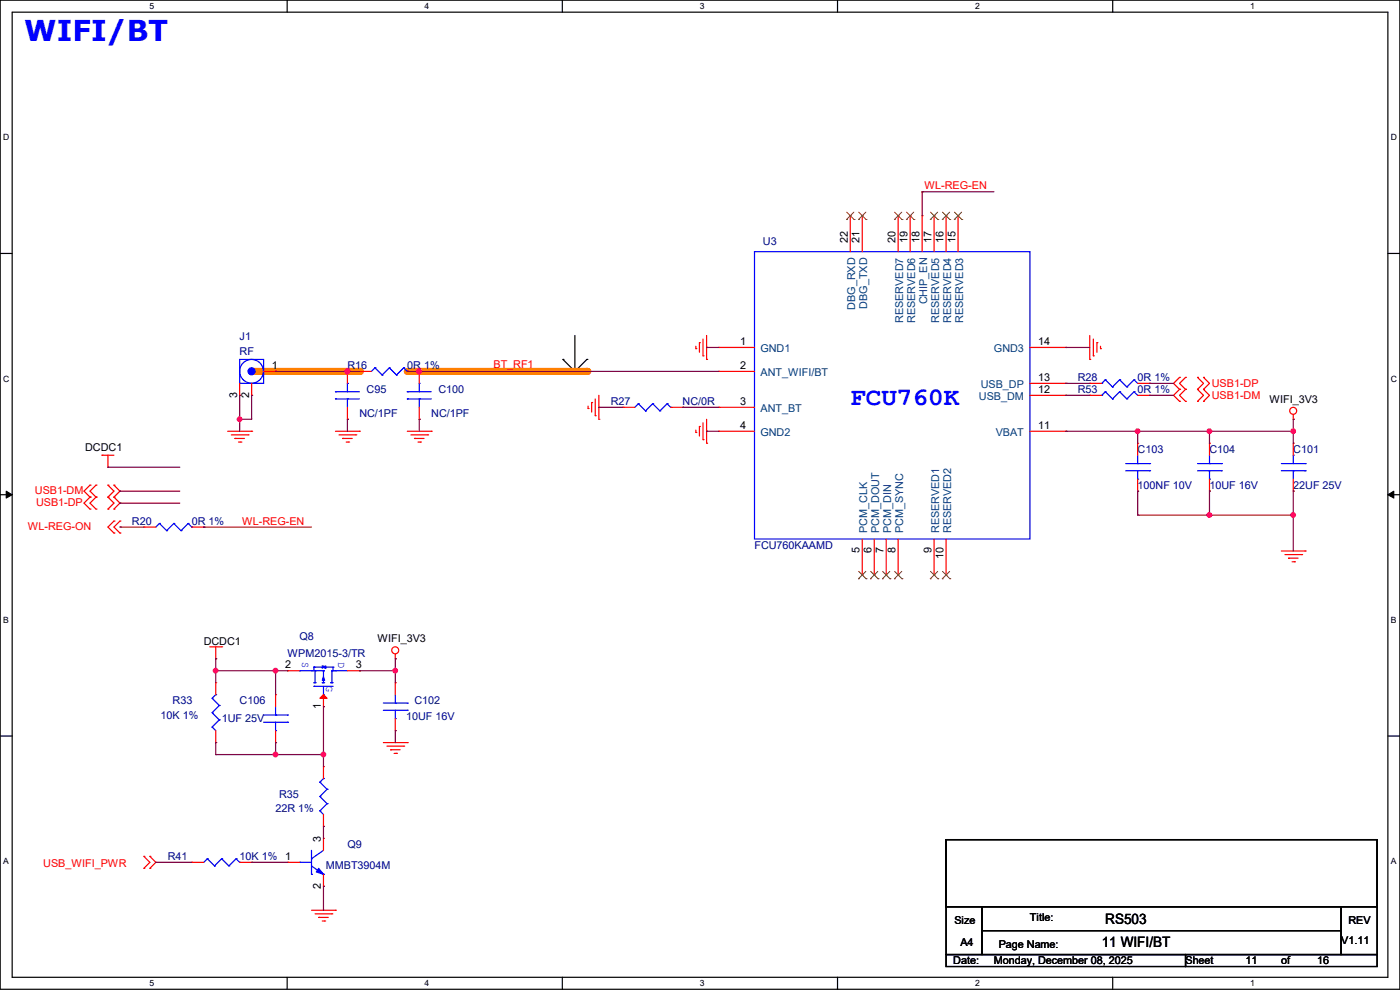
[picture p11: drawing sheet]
<svg xmlns="http://www.w3.org/2000/svg" width="297mm" height="210mm" viewBox="0 0 297 210" stroke-linecap="round" stroke-linejoin="round" font-family="sans-serif">
<g fill="none" stroke="#000" stroke-width=".25">
<path d="M0 0h297v209.8h-297zM2.6 2.6h291.8v204.7h-291.8zM60.9 0v2.6M119.3 0v2.6M177.7 0v2.6M236.1 0v2.6M0 53.8h2.6M294.4 53.8h2.6M119.4 76.2h.1M119.4 76.2l2.6 2.6M122 78.8h.1M122 71.2v7.6"/>
<path d="M124.5 76.2h.1M124.5 76.2l-2.5 2.6M0 104.9h2.6M294.4 104.9h2.6M0 156.1h2.6M294.4 156.1h2.6M60.9 207.3v2.5M119.3 207.3v2.5M177.7 207.3v2.5M236.1 207.3v2.5"/>
</g>
<path d="M1.3 104.2l1.3 .7-1.3 .8zM294.4 104.9l1.3-.7v1.5z" fill="#000"/>
<path d="M1.3 104.2l1.3 .7-1.3 .8zM294.4 104.9l1.3-.7v1.5z" fill="none" stroke="#000" stroke-width=".21"/>
<path d="M53.4 78.8h22.8" fill="none" stroke="#ff8000" stroke-width="1.5"/>
<circle cx="76.2" cy="78.8" r=".76" fill="#ff8000"/>
<path d="M86.4 78.8h38.1" fill="none" stroke="#ff8000" stroke-width="1.5"/>
<circle cx="124.5" cy="78.8" r=".76" fill="#ff8000"/>
<g fill="none" stroke="#f00" stroke-width=".25">
<path d="M76.2 78.8h.1M76.2 78.8h2.6M86.4 78.8h2.5M88.9 78.8h.1M147.6 74h.1M147.6 73.4v.6M148.4 72.7h.1M148.4 72.7v2M149.1 75.5h.1M149.1 71.9v3.6M149.9 76.2h.1M149.9 71.2v5"/>
<path d="M231.2 76.2h.1M231.2 71.2v5M231.9 75.5h.1M231.9 71.9v3.6M232.7 72.7h.1M232.7 72.7v2M233.5 74h.1M233.5 73.4v.6M21.6 96.6h.1M21.6 96.6h2.6M22.9 99.1h.1M22.9 96.6v2.5"/>
<path d="M48.3 91.5h5.1M49.1 92.2h3.5M49.8 93h.1M49.8 93h2.1M50.6 93.8h.5M51.1 93.8h.1M52.6 92.2h.1M53.4 91.5h.1M71.2 91.5h5M71.9 92.2h3.6M72.7 93h.1M72.7 93h2"/>
<path d="M73.4 93.8h.6M74 93.8h.1M75.5 92.2h.1M76.2 91.5h.1M86.4 91.5h5.1M87.2 92.2h3.5M87.9 93h.1M87.9 93h2.1M88.7 93.8h.5M89.2 93.8h.1M90.7 92.2h.1M91.5 91.5h.1"/>
<path d="M124.8 86.7h.1M124.8 86.1v.6M125.5 85.4h.1M125.5 85.4v2M126.3 88.2h.1M126.3 84.6v3.6M127 88.9h.1M127 83.9v5M147.6 91.7h.1M147.6 91.2v.5M148.4 90.5h.1M148.4 90.5v2"/>
<path d="M149.1 93.3h.1M149.1 89.7v3.6M149.9 94h.1M149.9 88.9v5.1M250.2 80.1h.1M250.2 82.6h.1M250.2 85.1h.1M250.2 80.1l-1.2 1.2 1.2 1.3M250.2 82.6l-1.2 1.3 1.2 1.2M251.5 82.6h.1M251.5 80.1h.1M251.5 85.1h.1"/>
<path d="M251.5 80.1l-1.3 1.2 1.3 1.3M251.5 82.6l-1.3 1.3 1.3 1.2M254 82.6h.1M254 80.1h.1M254 85.1h.1M254 80.1l1.3 1.2-1.3 1.3M254 82.6l1.3 1.3-1.3 1.2M255.3 82.6h.1M255.3 80.1h.1M255.3 85.1h.1M255.3 80.1l1.3 1.2-1.3 1.3M255.3 82.6l1.3 1.3-1.3 1.2"/>
<path d="M274.4 88.9h.1M274.4 87.9v1M19.1 105.5h.1M19.1 108h.1M19.1 102.9h.1M19.1 105.5l-1.3 1.2 1.3 1.3M19.1 102.9l-1.3 1.3 1.3 1.3M20.4 105.5h.1M20.4 108h.1M20.4 102.9h.1M20.4 105.5l-1.3 1.2 1.3 1.3M20.4 102.9l-1.3 1.3 1.3 1.3"/>
<path d="M22.9 105.5h.1M22.9 108h.1M22.9 102.9h.1M22.9 105.5l1.3 1.2-1.3 1.3M22.9 102.9l1.3 1.3-1.3 1.3M24.2 110.5h.1M24.2 113.1h.1M24.2 108h.1M24.2 105.5h.1M24.2 102.9h.1M24.2 110.5l-1.3 1.3 1.3 1.3M24.2 105.5l1.2 1.2-1.2 1.3"/>
<path d="M24.2 102.9l1.2 1.3-1.2 1.3M25.4 110.5h.1M25.4 113.1h.1M25.4 110.5l-1.2 1.3 1.2 1.3M271.8 116.9h5.1M272.6 117.6h3.5M273.3 118.4h.1M273.3 118.4h2.1M274.1 119.2h.5M274.6 119.2h.1M276.1 117.6h.1M276.9 116.9h.1"/>
<path d="M44.5 137.2h2.5M45.8 139.7h.1M45.8 137.2v2.5M47 137.2h.1M83.9 139.7h.1M83.9 138.7v1M81.3 157.5h5.1M82.1 158.3h3.5M82.8 159h.1M82.8 159h2.1M83.6 159.8h.5M84.1 159.8h.1"/>
<path d="M85.6 158.3h.1M86.4 157.5h.1M30.5 181.7h.1M30.5 184.2h.1M30.5 181.7l1.3 1.2-1.3 1.3M31.8 184.2h.1M31.8 181.7h.1M31.8 181.7l1.3 1.2-1.3 1.3M66.1 193.1h5.1M66.8 193.8h3.6M67.6 194.6h.1M67.6 194.6h2"/>
<path d="M68.4 195.4h.5M68.9 195.4h.1M70.4 193.8h.1M71.2 193.1h.1"/>
<circle cx="274.3" cy="87.1" r=".74"/>
<circle cx="83.8" cy="137.9" r=".74"/>
</g>
<path d="M200.7 178.1h91.4v14.2h-91.4zM200.7 192.3h7.6v10.2h-7.6zM208.3 192.3h76.2v5.1h-76.2zM208.3 197.4h76.2v5.1h-76.2zM284.5 192.3h7.6v10.2h-7.6zM200.7 202.5h50.8v2.5h-50.8zM251.5 202.5h40.6v2.5h-40.6z" fill="none" stroke="#000" stroke-width=".25"/>
<g fill="none" stroke="#00f" stroke-width=".25">
<path d="M79.5 78h.1M79.5 78l-.7 .8M79.5 78l1.6 1.5M81.1 79.5h.1M82.6 78h.1M82.6 78l-1.5 1.5M82.6 78l1.5 1.5M84.1 79.5h.1M85.6 78h.1M85.6 78l-1.5 1.5M85.6 78l.8 .8M86.4 78.8h.1"/>
<path d="M63.5 142.3h.1M63.5 142.3h5.1M66.1 142.3h.1M66.6 141.5h.1M66.6 144.8h.1M66.6 145.6h.1M66.6 141.5v.8M66.6 141.5h1.8M66.6 144.8h.5M66.6 145.6h4.1M66.8 142.3h.1M66.8 142.3v2.5"/>
<path d="M68.4 144.8h.1M68.4 141.3h.1M68.4 144.8h.5M68.4 141.3v.5M68.6 147.4h.1M68.6 142.3h.1M68.6 142.3v1.3M68.6 145.6v1.8M69.1 141.5h1.6M70.1 144.8h.1M70.1 144.8h.6M70.4 142.3h.1"/>
<path d="M70.4 144.8h.1M70.4 142.3h3.3M70.4 142.3v2.5M70.7 141.5h.1M70.7 142.3h.1M70.7 141.5v.8M71.2 142.3h.1"/>
</g>
<path d="M68.4 141.5l.7-.2v.5z" fill-rule="evenodd" fill="#00f"/>
<path d="M68.4 141.5l.7-.2v.5z" fill="none" stroke="#00f" stroke-width=".25"/>
<path d="M68.6 143.6l.3 .7h-.5z" fill-rule="evenodd" fill="#00f"/>
<path d="M68.6 143.6l.3 .7h-.5zM68.6 144.3h.1M68.6 144.3v.5" fill="none" stroke="#00f" stroke-width=".25"/>
<path d="M68.6 147.4l.8 .7h-1.5z" fill="#f00"/>
<g fill="none" stroke="#f00" stroke-width=".25">
<path d="M180.4 45.8h.1M180.4 45.8v7.6M182.9 45.8h.1M182.9 45.8v7.6M190.5 45.8h.1M190.5 45.8v7.6M193.1 45.8h.1M193.1 45.8v7.6M195.6 45.8h.1M195.6 45.8v7.6M198.2 45.8h.1M198.2 45.8v7.6"/>
<path d="M200.7 45.8h.1M200.7 45.8v7.6M203.2 45.8h.1M203.2 45.8v7.6M73.7 78.8h.1M73.7 78.8v2.5M88.9 78.8h.1M88.9 78.8v2.5M152.4 73.7h.1M152.4 78.8h.1M152.4 73.7h7.7M152.4 78.8h7.7"/>
<path d="M218.5 73.7h7.6M226.1 73.7h.1M73.7 88.9h.1M73.7 86.4v2.5M88.9 88.9h.1M88.9 86.4v2.5M152.4 86.4h.1M152.4 91.5h.1M152.4 86.4h7.7M152.4 91.5h7.7M218.5 91.5h7.6M218.5 83.9h7.6"/>
<path d="M218.5 81.3h7.6M226.1 91.5h.1M226.1 83.9h.1M226.1 81.3h.1M274.4 94h.1M274.4 94v2.6M182.9 114.3v7.7M185.5 114.3v7.7M188 114.3v7.7M190.5 114.3v7.7M198.2 114.3v7.7M200.7 114.3v7.7"/>
<path d="M274.4 104.2h.1M274.4 101.6v2.6M182.9 122h.1M185.5 122h.1M188 122h.1M190.5 122h.1M198.2 122h.1M200.7 122h.1M45.8 157.5h.1M45.8 144.8h.1M45.8 144.8v2.6M45.8 155v2.5"/>
<path d="M61 142.3h.1M61 142.3h2.5M68.6 147.4l.8 .7h-1.5zM68.6 149.9h.1M68.6 147.4v2.5M73.7 142.3h2.5M76.2 142.3h.1M68.6 175.3h.1M68.6 162.6h.1M68.6 162.6v2.5M68.6 172.8v2.5M40.7 182.9h.1"/>
<path d="M40.7 182.9h2.5M50.8 182.9h2.6M53.4 182.9h.1"/>
</g>
<g fill="none" stroke="#00f" stroke-width=".25">
<path d="M160.1 53.4h58.4v60.9h-58.4zM50.8 76.2h5.1v5.1h-5.1zM71.2 83.1h.1M71.2 84.6h.1M71.2 83.1h5M71.2 84.6h5M73.7 81.3h.1M73.7 84.6h.1M73.7 81.3v1.8M73.7 84.6v1.8M86.4 83.1h.1M86.4 84.6h.1"/>
<path d="M86.4 83.1h5.1M86.4 84.6h5.1M88.9 81.3h.1M88.9 84.6h.1M88.9 81.3v1.8M88.9 84.6v1.8M271.8 98.3h5.1M271.8 99.9h5.1M274.4 96.6h.1M274.4 99.9h.1M274.4 96.6v1.7M274.4 99.9v1.7"/>
<path d="M276.9 98.3h.1M276.9 99.9h.1M45 154.2h.1M45 151.2h.1M45 148.1h.1M45 154.2l.8 .8M45 151.2l1.5 1.5M45 148.1l1.5 1.5M45.8 147.4h.1M45.8 147.4l-.8 .7M46.5 152.7h.1M46.5 149.6h.1"/>
<path d="M46.5 152.7l-1.5 1.5M46.5 149.6l-1.5 1.6M67.9 172h.1M67.9 169h.1M67.9 165.9h.1M67.9 172l.7 .8M67.9 169l1.5 1.5M67.9 165.9l1.5 1.5M68.6 165.1h.1M68.6 165.1l-.7 .8M69.4 170.5h.1M69.4 167.4h.1"/>
<path d="M69.4 170.5l-1.5 1.5M69.4 167.4l-1.5 1.6M44 182.2h.1M44 182.2l-.8 .7M44 182.2l1.5 1.5M45.5 183.7h.1M47 182.2h.1M47 182.2l-1.5 1.5M47 182.2l1.6 1.5M48.6 183.7h.1M50.1 182.2h.1M50.1 182.2l-1.5 1.5"/>
<path d="M50.1 182.2l.7 .7M50.8 182.9h.1"/>
</g>
<g fill="none" stroke="#804000" stroke-width=".21">
<path d="M179.6 46.6h.1M179.6 45l1.6 1.6M181.1 45l-1.5 1.6M181.2 46.6h.1M182.1 46.6h.1M182.2 45l1.5 1.6M183.7 45l-1.6 1.6M183.7 46.6h.1M189.7 46.6h.1M189.8 45l1.5 1.6M191.3 45l-1.6 1.6M191.3 46.6h.1"/>
<path d="M192.3 46.6h.1M192.3 45l1.6 1.6M193.8 45l-1.5 1.6M193.9 46.6h.1M197.4 46.6h.1M197.4 45l1.6 1.6M198.9 45l-1.5 1.6M199 46.6h.1M199.9 46.6h.1M199.9 45l1.6 1.6M201.5 45l-1.6 1.6M201.5 46.6h.1"/>
<path d="M202.4 46.6h.1M202.5 45l1.5 1.6M204 45l-1.6 1.6M204 46.6h.1M182.1 122.8h.1M182.2 121.2l1.5 1.6M183.7 121.2l-1.6 1.6M183.7 122.8h.1M184.7 122.8h.1M184.7 121.2l1.6 1.6M186.2 121.2l-1.5 1.6M186.3 122.8h.1"/>
<path d="M187.2 122.8h.1M187.2 121.2l1.6 1.6M188.8 121.2l-1.6 1.6M188.8 122.8h.1M189.7 122.8h.1M189.8 121.2l1.5 1.6M191.3 121.2l-1.6 1.6M191.3 122.8h.1M197.4 122.8h.1M197.4 121.2l1.6 1.6M198.9 121.2l-1.5 1.6M199 122.8h.1"/>
<path d="M199.9 122.8h.1M199.9 121.2l1.6 1.6M201.5 121.2l-1.6 1.6M201.5 122.8h.1"/>
</g>
<circle cx="53.4" cy="78.8" r=".74" fill="#00f"/>
<g fill="none" stroke="#00f" stroke-width=".25">
<path d="M233.7 83.9h.1M233.7 81.3h.1M234.5 83.1h.1M234.5 80.6h.1M234.5 83.1l1.5 1.5M234.5 83.1l-.8 .8M234.5 80.6l1.5 1.5M234.5 80.6l-.8 .7M236 84.6h.1M236 82.1h.1M237.5 83.1h.1M237.5 80.6h.1"/>
<path d="M237.5 83.1l1.6 1.5M237.5 83.1l-1.5 1.5M237.5 80.6l1.6 1.5M237.5 80.6l-1.5 1.5M238.8 99.9h5.1M238.8 98.3h5.1M239.1 84.6h.1M239.1 82.1h.1M240.6 83.1h.1M240.6 80.6h.1M240.6 83.1l.7 .8M240.6 83.1l-1.5 1.5"/>
<path d="M240.6 80.6l.7 .7M240.6 80.6l-1.5 1.5M241.3 98.3h.1M241.3 96.6v1.7M241.3 99.9v1.7M243.9 99.9h.1M243.9 98.3h.1M254 99.9h5.1M254 98.3h5.1M256.6 98.3h.1M256.6 96.6v1.7M256.6 99.9v1.7"/>
<path d="M259.1 99.9h.1M259.1 98.3h.1M33.8 111h.1M33.8 111l-.7 .8M33.8 111l1.5 1.6M35.3 112.6h.1M36.9 111h.1M36.9 111l-1.6 1.6M36.9 111l1.5 1.6M38.4 112.6h.1M39.9 111h.1M39.9 111l-1.5 1.6"/>
<path d="M39.9 111l.8 .8M40.7 111.8h.1M241.3 101.6h.1M256.6 101.6h.1M55.9 153.2h5.1M55.9 151.7h5.1M58.5 155h.1M58.5 151.7h.1M58.5 149.9v1.8M58.5 153.2v1.8M61 153.2h.1M61 151.7h.1"/>
<path d="M81.3 150.7h5.1M81.3 149.1h5.1M83.9 152.4h.1M83.9 149.1h.1M83.9 147.4v1.7M83.9 150.7v1.7M86.4 150.7h.1M86.4 149.1h.1M63.5 182.9h.1M63.5 182.9h2.6M66.1 182.2h.1M66.1 185.5h.1"/>
<path d="M66.1 183.7l2.5 1.8M66.1 180.4v5.1M68.6 185.5h.1M68.6 180.4l-2.5 1.8"/>
<circle cx="53.4" cy="78.8" r="2.52"/>
<circle cx="53.4" cy="78.8" r=".74"/>
</g>
<g fill="none" stroke="#f00" stroke-width=".25">
<path d="M55.9 78.8h2.6M58.5 78.8h.1M50.8 83.9h.1M50.8 81.3v2.6M53.4 83.9h.1M53.4 81.3v2.6M231.2 83.9h.1M231.2 81.3h.1M231.2 83.9h2.5M231.2 81.3h2.5M241.3 94h.1M241.3 83.9h2.6"/>
<path d="M241.3 81.3h2.6M241.3 94v2.6M243.9 83.9h.1M243.9 81.3h.1M256.6 94h.1M256.6 94v2.6M30.5 111.8h.1M30.5 111.8h2.6M40.7 111.8h2.5M43.2 111.8h.1M241.3 104.2h.1M241.3 101.6v2.6"/>
<path d="M256.6 104.2h.1M256.6 101.6v2.6M58.5 147.4h.1M58.5 157.5h.1M58.5 147.4v2.5M58.5 155v2.5M83.9 144.8h.1M83.9 155h.1M83.9 144.8v2.6M83.9 152.4v2.6"/>
</g>
<path d="M67.6 184.2l1 1.3-1.5-.5z" fill="#00f"/>
<g fill="none" stroke="#00f" stroke-width=".25">
<path d="M135.4 85.6h.1M135.4 85.6l-.7 .8M135.4 85.6l1.5 1.6M136.9 87.2h.1M138.5 85.6h.1M138.5 85.6l-1.6 1.6M138.5 85.6l1.5 1.6M140 87.2h.1M141.5 85.6h.1M141.5 85.6l-1.5 1.6M141.5 85.6l.8 .8M142.3 86.4h.1"/>
<path d="M67.6 184.2l1 1.3-1.5-.5z"/>
</g>
<path d="M132.1 86.4h.1M132.1 86.4h2.6M142.3 86.4h2.5M144.8 86.4h.1M68.6 177.8h.1M68.6 177.8v2.6M61 182.9h.1M61 182.9h2.5M68.6 188h.1M68.6 185.5v2.5" fill="none" stroke="#f00" stroke-width=".25"/>
<path d="M195.6 40.7h.1M195.6 40.7v5.1M195.6 40.7h15.3M58.5 78.8h.1M58.5 78.8h15.2M22.9 99.1h.1M22.9 99.1h15.2M25.4 111.8h.1M25.4 111.8h5.1M43.2 111.8h.1M43.2 111.8h22.9" fill="none" stroke="#800040" stroke-width=".25"/>
<circle cx="73.7" cy="78.8" r=".49" fill="#f0f"/>
<circle cx="73.7" cy="78.8" r=".49" fill="none" stroke="#f0f" stroke-width=".25"/>
<path d="M86.4 78.8h.1M86.4 78.8h66M88.9 78.8h.1" fill="none" stroke="#800040" stroke-width=".25"/>
<circle cx="88.9" cy="78.8" r=".49" fill="#f0f"/>
<circle cx="88.9" cy="78.8" r=".49" fill="none" stroke="#f0f" stroke-width=".25"/>
<path d="M149.9 73.7h.1M149.9 73.7h2.5M226.1 73.7h.1M226.1 73.7h5.1M50.8 83.9h.1M50.8 88.9h.1M50.8 83.9v7.6M53.4 83.9h.1M53.4 83.9v5h-2.6" fill="none" stroke="#800040" stroke-width=".25"/>
<circle cx="50.8" cy="88.9" r=".49" fill="#f0f"/>
<circle cx="50.8" cy="88.9" r=".49" fill="none" stroke="#f0f" stroke-width=".25"/>
<g fill="none" stroke="#800040" stroke-width=".25">
<path d="M73.7 88.9h.1M73.7 88.9v2.6M88.9 88.9h.1M88.9 88.9v2.6M149.9 91.5h.1M149.9 91.5h2.5M226.1 81.3h.1M226.1 83.9h.1M226.1 91.5h.1M226.1 81.3h5.1M226.1 83.9h5.1M226.1 91.5h15.2"/>
<path d="M274.4 88.9h.1M274.4 88.9v2.6"/>
</g>
<circle cx="241.3" cy="91.5" r=".49" fill="#f0f"/>
<circle cx="241.3" cy="91.5" r=".49" fill="none" stroke="#f0f" stroke-width=".25"/>
<path d="M241.3 91.5h.1M241.3 91.5v2.5M241.3 91.5h33.1M256.6 91.5h.1M256.6 91.5v2.5" fill="none" stroke="#800040" stroke-width=".25"/>
<circle cx="274.3" cy="91.5" r=".49" fill="#f0f"/>
<circle cx="274.3" cy="91.5" r=".49" fill="none" stroke="#f0f" stroke-width=".25"/>
<circle cx="256.6" cy="91.5" r=".49" fill="#f0f"/>
<circle cx="256.6" cy="91.5" r=".49" fill="none" stroke="#f0f" stroke-width=".25"/>
<path d="M274.4 91.5h.1M274.4 91.5v2.5M241.3 104.2h.1M241.3 104.2v5.1M256.6 104.2h.1M256.6 104.2v5.1" fill="none" stroke="#800040" stroke-width=".25"/>
<circle cx="256.6" cy="109.2" r=".49" fill="#f0f"/>
<circle cx="256.6" cy="109.2" r=".49" fill="none" stroke="#f0f" stroke-width=".25"/>
<path d="M274.4 104.2h.1M274.4 104.2v5.1" fill="none" stroke="#800040" stroke-width=".25"/>
<circle cx="274.3" cy="109.2" r=".49" fill="#f0f"/>
<circle cx="274.3" cy="109.2" r=".49" fill="none" stroke="#f0f" stroke-width=".25"/>
<path d="M127 86.4h.1M127 86.4h5.1M144.8 86.4h.1M144.8 86.4h7.6M241.3 109.3h.1M241.3 109.3h33.1M256.6 109.3h.1M274.4 109.3h.1M274.4 109.3v7.6M45.8 142.3h.1M45.8 142.3v2.5" fill="none" stroke="#800040" stroke-width=".25"/>
<circle cx="45.7" cy="142.3" r=".49" fill="#f0f"/>
<circle cx="45.7" cy="142.3" r=".49" fill="none" stroke="#f0f" stroke-width=".25"/>
<path d="M58.5 142.3h.1M58.5 142.3h2.5" fill="none" stroke="#800040" stroke-width=".25"/>
<circle cx="58.4" cy="142.3" r=".49" fill="#f0f"/>
<circle cx="58.4" cy="142.3" r=".49" fill="none" stroke="#f0f" stroke-width=".25"/>
<path d="M68.6 149.9h.1M68.6 149.9v10.2" fill="none" stroke="#800040" stroke-width=".25"/>
<circle cx="68.6" cy="160" r=".49" fill="#f0f"/>
<circle cx="68.6" cy="160" r=".49" fill="none" stroke="#f0f" stroke-width=".25"/>
<g fill="none" stroke="#800040" stroke-width=".25">
<path d="M45.8 139.7h.1M45.8 139.7v2.6M45.8 157.5h.1M45.8 157.5v2.6M58.5 157.5h.1M58.5 157.5v2.6h-12.7M45.8 160.1h.1M68.6 175.3h.1M68.6 175.3v2.5M33.1 182.9h.1M33.1 182.9h7.6M68.6 188h.1"/>
<path d="M68.6 188v5.1"/>
</g>
<circle cx="58.4" cy="160" r=".49" fill="#f0f"/>
<circle cx="58.4" cy="160" r=".49" fill="none" stroke="#f0f" stroke-width=".25"/>
<path d="M45.8 142.3h.1M45.8 142.3h12.7M58.5 142.3h.1M58.5 142.3v5.1M76.2 142.3h.1M76.2 142.3h7.7M58.5 160.1h.1M58.5 160.1h10.1M68.6 160.1h.1M68.6 160.1v2.5M53.4 182.9h.1M53.4 182.9h7.6" fill="none" stroke="#800040" stroke-width=".25"/>
<circle cx="83.8" cy="142.3" r=".49" fill="#f0f"/>
<circle cx="83.8" cy="142.3" r=".49" fill="none" stroke="#f0f" stroke-width=".25"/>
<g fill="none" stroke="#800040" stroke-width=".25">
<path d="M73.7 78.8h.1M73.7 78.8h2.5M243.9 81.3h.1M243.9 83.9h.1M243.9 81.3h5.1M243.9 83.9h5.1M25.4 104.2h.1M25.4 106.7h.1M25.4 104.2h12.7M25.4 106.7h12.7M83.9 139.7h.1M83.9 139.7v5.1"/>
<path d="M83.9 142.3h.1M83.9 155h.1M83.9 155v2.5"/>
</g>
<circle cx="73.7" cy="78.8" r=".49" fill="#f0f"/>
<circle cx="73.7" cy="78.8" r=".49" fill="none" stroke="#f0f" stroke-width=".25"/>
<circle cx="88.9" cy="78.8" r=".49" fill="#f0f"/>
<circle cx="88.9" cy="78.8" r=".49" fill="none" stroke="#f0f" stroke-width=".25"/>
<circle cx="50.8" cy="88.9" r=".49" fill="#f0f"/>
<circle cx="50.8" cy="88.9" r=".49" fill="none" stroke="#f0f" stroke-width=".25"/>
<circle cx="241.3" cy="91.5" r=".49" fill="#f0f"/>
<circle cx="241.3" cy="91.5" r=".49" fill="none" stroke="#f0f" stroke-width=".25"/>
<circle cx="274.3" cy="91.5" r=".49" fill="#f0f"/>
<circle cx="274.3" cy="91.5" r=".49" fill="none" stroke="#f0f" stroke-width=".25"/>
<circle cx="256.6" cy="91.5" r=".49" fill="#f0f"/>
<circle cx="256.6" cy="91.5" r=".49" fill="none" stroke="#f0f" stroke-width=".25"/>
<circle cx="256.6" cy="109.2" r=".49" fill="#f0f"/>
<circle cx="256.6" cy="109.2" r=".49" fill="none" stroke="#f0f" stroke-width=".25"/>
<circle cx="274.3" cy="109.2" r=".49" fill="#f0f"/>
<circle cx="274.3" cy="109.2" r=".49" fill="none" stroke="#f0f" stroke-width=".25"/>
<circle cx="45.7" cy="142.3" r=".49" fill="#f0f"/>
<circle cx="45.7" cy="142.3" r=".49" fill="none" stroke="#f0f" stroke-width=".25"/>
<circle cx="58.4" cy="142.3" r=".49" fill="#f0f"/>
<circle cx="58.4" cy="142.3" r=".49" fill="none" stroke="#f0f" stroke-width=".25"/>
<circle cx="68.6" cy="160" r=".49" fill="#f0f"/>
<circle cx="68.6" cy="160" r=".49" fill="none" stroke="#f0f" stroke-width=".25"/>
<circle cx="58.4" cy="160" r=".49" fill="#f0f"/>
<circle cx="58.4" cy="160" r=".49" fill="none" stroke="#f0f" stroke-width=".25"/>
<circle cx="83.8" cy="142.3" r=".49" fill="#f0f"/>
<circle cx="83.8" cy="142.3" r=".49" fill="none" stroke="#f0f" stroke-width=".25"/>
<text font-size="6.1" fill="#00f" x="5.1" y="8.7">WIFI/BT</text>
<text font-size="5.3" fill="#00f" x="180.4" y="85.8">FCU760K</text>
<g font-size="3">
<text x="234.5" y="196.1">RS503</text>
<text x="233.7" y="200.9">11 WIFI/BT</text>
</g>
<g font-size="2.3" fill="#f00">
<text x="196.1" y="40.2">WL-REG-EN</text>
<text x="104.7" y="78.1">BT_RF1</text>
<text x="257.1" y="82.1">USB1-DP</text>
<text x="257.1" y="84.7">USB1-DM</text>
<text x="7.4" y="104.7">USB1-DM</text>
<text x="7.7" y="107.3">USB1-DP</text>
<text x="5.9" y="112.4">WL-REG-ON</text>
<text x="51.4" y="111.3">WL-REG-EN</text>
<text x="9.2" y="184">USB_WIFI_PWR</text>
</g>
<g font-size="2.3" fill="#000080">
<text x="161.8" y="51.9">U3</text>
<text x="50.8" y="72.2">J1</text>
<text x="50.8" y="75.3">RF</text>
<text x="73.7" y="78.3">R16</text>
<text x="77.8" y="83.4">C95</text>
<text x="86.4" y="78.3">0R 1%</text>
<text x="93" y="83.4">C100</text>
<text x="228.6" y="83.4">R53</text>
<text x="228.6" y="80.9">R28</text>
<text x="241.3" y="83.4">0R 1%</text>
<text x="241.3" y="80.9">0R 1%</text>
<text x="76.2" y="88.5">NC/1PF</text>
<text x="91.5" y="88.5">NC/1PF</text>
<text x="129.6" y="85.9">R27</text>
<text x="144.8" y="85.9">NC/0R</text>
<text x="241.3" y="96.1">C103</text>
<text x="256.6" y="96.1">C104</text>
<text x="274.4" y="96.1">C101</text>
<text x="241.3" y="103.7">100NF 10V</text>
<text x="256.6" y="103.7">10UF 16V</text>
<text x="274.4" y="103.7">22UF 25V</text>
<text x="28" y="111.3">R20</text>
<text x="40.7" y="111.3">0R 1%</text>
<text x="160.1" y="116.4">FCU760KAAMD</text>
<text x="63.5" y="135.7">Q8</text>
<text x="61" y="139.3">WPM2015-3/TR</text>
<text x="36.6" y="149.4">R33</text>
<text x="50.8" y="149.4">C106</text>
<text x="87.9" y="149.4">C102</text>
<text x="34.1" y="152.5">10K 1%</text>
<text x="47" y="153.2">1UF 25V</text>
<text x="86.1" y="152.7">10UF 16V</text>
<text x="58.5" y="172.3">22R 1%</text>
<text x="59.2" y="169.2">R35</text>
<text x="73.7" y="179.9">Q9</text>
<text x="35.6" y="182.5">R41</text>
<text x="50.8" y="182.5">10K 1%</text>
<text x="69.1" y="184.2">MMBT3904M</text>
</g>
<g font-size="2.3">
<text x="179.8" y="51.6" transform="rotate(-90 179.8 51.6)">22</text>
<text x="182.4" y="51.6" transform="rotate(-90 182.4 51.6)">21</text>
<text x="190" y="51.6" transform="rotate(-90 190 51.6)">20</text>
<text x="192.5" y="51.6" transform="rotate(-90 192.5 51.6)">19</text>
<text x="195.1" y="51.6" transform="rotate(-90 195.1 51.6)">18</text>
<text x="197.6" y="51.6" transform="rotate(-90 197.6 51.6)">17</text>
<text x="200.2" y="51.6" transform="rotate(-90 200.2 51.6)">16</text>
<text x="202.7" y="51.6" transform="rotate(-90 202.7 51.6)">15</text>
<text x="157" y="73.2">1</text>
<text x="220.3" y="73.2">14</text>
<text x="57.7" y="78.2">1</text>
<text x="157" y="78.2">2</text>
<text x="220.3" y="83.3">12</text>
<text x="220.3" y="80.8">13</text>
<text x="50.3" y="84.4" transform="rotate(-90 50.3 84.4)">3</text>
<text x="52.8" y="84.4" transform="rotate(-90 52.8 84.4)">2</text>
<text x="157" y="85.9">3</text>
<text x="269.3" y="85.4">WIFI_3V3</text>
<text x="18.1" y="95.6">DCDC1</text>
<text x="157" y="90.9">4</text>
<text x="220.3" y="90.9">11</text>
<text x="182.4" y="117.4" transform="rotate(-90 182.4 117.4)">5</text>
<text x="184.9" y="117.4" transform="rotate(-90 184.9 117.4)">6</text>
<text x="187.5" y="117.4" transform="rotate(-90 187.5 117.4)">7</text>
<text x="190" y="117.4" transform="rotate(-90 190 117.4)">8</text>
<text x="197.6" y="117.4" transform="rotate(-90 197.6 117.4)">9</text>
<text x="200.2" y="118.7" transform="rotate(-90 200.2 118.7)">10</text>
<text x="43.2" y="136.7">DCDC1</text>
<text x="80.1" y="136.2">WIFI_3V3</text>
<text x="60.5" y="141.7">2</text>
<text x="75.5" y="141.7">3</text>
<text x="68.1" y="150.4" transform="rotate(-90 68.1 150.4)">1</text>
<text x="68.1" y="178.6" transform="rotate(-90 68.1 178.6)">3</text>
<text x="60.5" y="182.4">1</text>
<text x="68.1" y="188.5" transform="rotate(-90 68.1 188.5)">2</text>
<text x="202.5" y="195.9">Size</text>
<text x="218.5" y="195.4">Title:</text>
<text x="286" y="195.9">REV</text>
<text x="203.8" y="200.7">A4</text>
<text x="211.9" y="201">Page Name:</text>
<text x="284.5" y="200.2">V1.11</text>
<text x="202.2" y="204.6">Date:</text>
<text x="210.9" y="204.6">Monday, December 08, 2025</text>
<text x="251.5" y="204.6">Sheet</text>
<text x="264.2" y="204.6">11</text>
<text x="271.8" y="204.6">of</text>
<text x="279.4" y="204.6">16</text>
</g>
<g font-size="2.3" fill="#004080">
<text x="181.4" y="65.7" transform="rotate(-90 181.4 65.7)">DBG_RXD</text>
<text x="184" y="65.4" transform="rotate(-90 184 65.4)">DBG_TXD</text>
<text x="196.7" y="64.6" transform="rotate(-90 196.7 64.6)">CHIP_EN</text>
<text x="191.6" y="68.5" transform="rotate(-90 191.6 68.5)">RESERVED7</text>
<text x="194.1" y="68.5" transform="rotate(-90 194.1 68.5)">RESERVED6</text>
<text x="199.2" y="68.5" transform="rotate(-90 199.2 68.5)">RESERVED5</text>
<text x="201.8" y="68.5" transform="rotate(-90 201.8 68.5)">RESERVED4</text>
<text x="204.3" y="68.5" transform="rotate(-90 204.3 68.5)">RESERVED3</text>
<text x="161.3" y="74.8">GND1</text>
<text x="210.9" y="74.8">GND3</text>
<text x="161.3" y="79.8">ANT_WIFI/BT</text>
<text x="208.1" y="82.4">USB_DP</text>
<text x="161.3" y="87.5">ANT_BT</text>
<text x="207.7" y="84.9">USB_DM</text>
<text x="161.3" y="92.5">GND2</text>
<text x="211.2" y="92.5">VBAT</text>
<text x="184" y="113.1" transform="rotate(-90 184 113.1)">PCM_CLK</text>
<text x="186.5" y="113.1" transform="rotate(-90 186.5 113.1)">PCM_DOUT</text>
<text x="189.1" y="113.1" transform="rotate(-90 189.1 113.1)">PCM_DIN</text>
<text x="191.6" y="113.1" transform="rotate(-90 191.6 113.1)">PCM_SYNC</text>
<text x="199.2" y="113.1" transform="rotate(-90 199.2 113.1)">RESERVED1</text>
<text x="201.8" y="113.1" transform="rotate(-90 201.8 113.1)">RESERVED2</text>
</g>
<g font-size="2.3" fill="#00f">
<text x="64.1" y="140.5" transform="rotate(90 64.1 140.5)">S</text>
<text x="71.8" y="140.5" transform="rotate(90 71.8 140.5)">D</text>
<text x="69.2" y="145.6" transform="rotate(90 69.2 145.6)">G</text>
</g>
<g font-size="1.8">
<text x="31.7" y="1.9">5</text>
<text x="90.1" y="1.9">4</text>
<text x="148.5" y="1.9">3</text>
<text x="206.8" y="1.9">2</text>
<text x="265.2" y="1.9">1</text>
<text x=".7" y="29.8">D</text>
<text x="295.1" y="29.8">D</text>
<text x=".7" y="80.9">C</text>
<text x="295.1" y="80.9">C</text>
<text x=".7" y="132.1">B</text>
<text x="295.1" y="132.1">B</text>
<text x=".7" y="183.3">A</text>
<text x="295.1" y="183.3">A</text>
<text x="31.7" y="209.2">5</text>
<text x="90.1" y="209.2">4</text>
<text x="148.5" y="209.2">3</text>
<text x="206.8" y="209.2">2</text>
<text x="265.2" y="209.2">1</text>
</g>
</svg>
